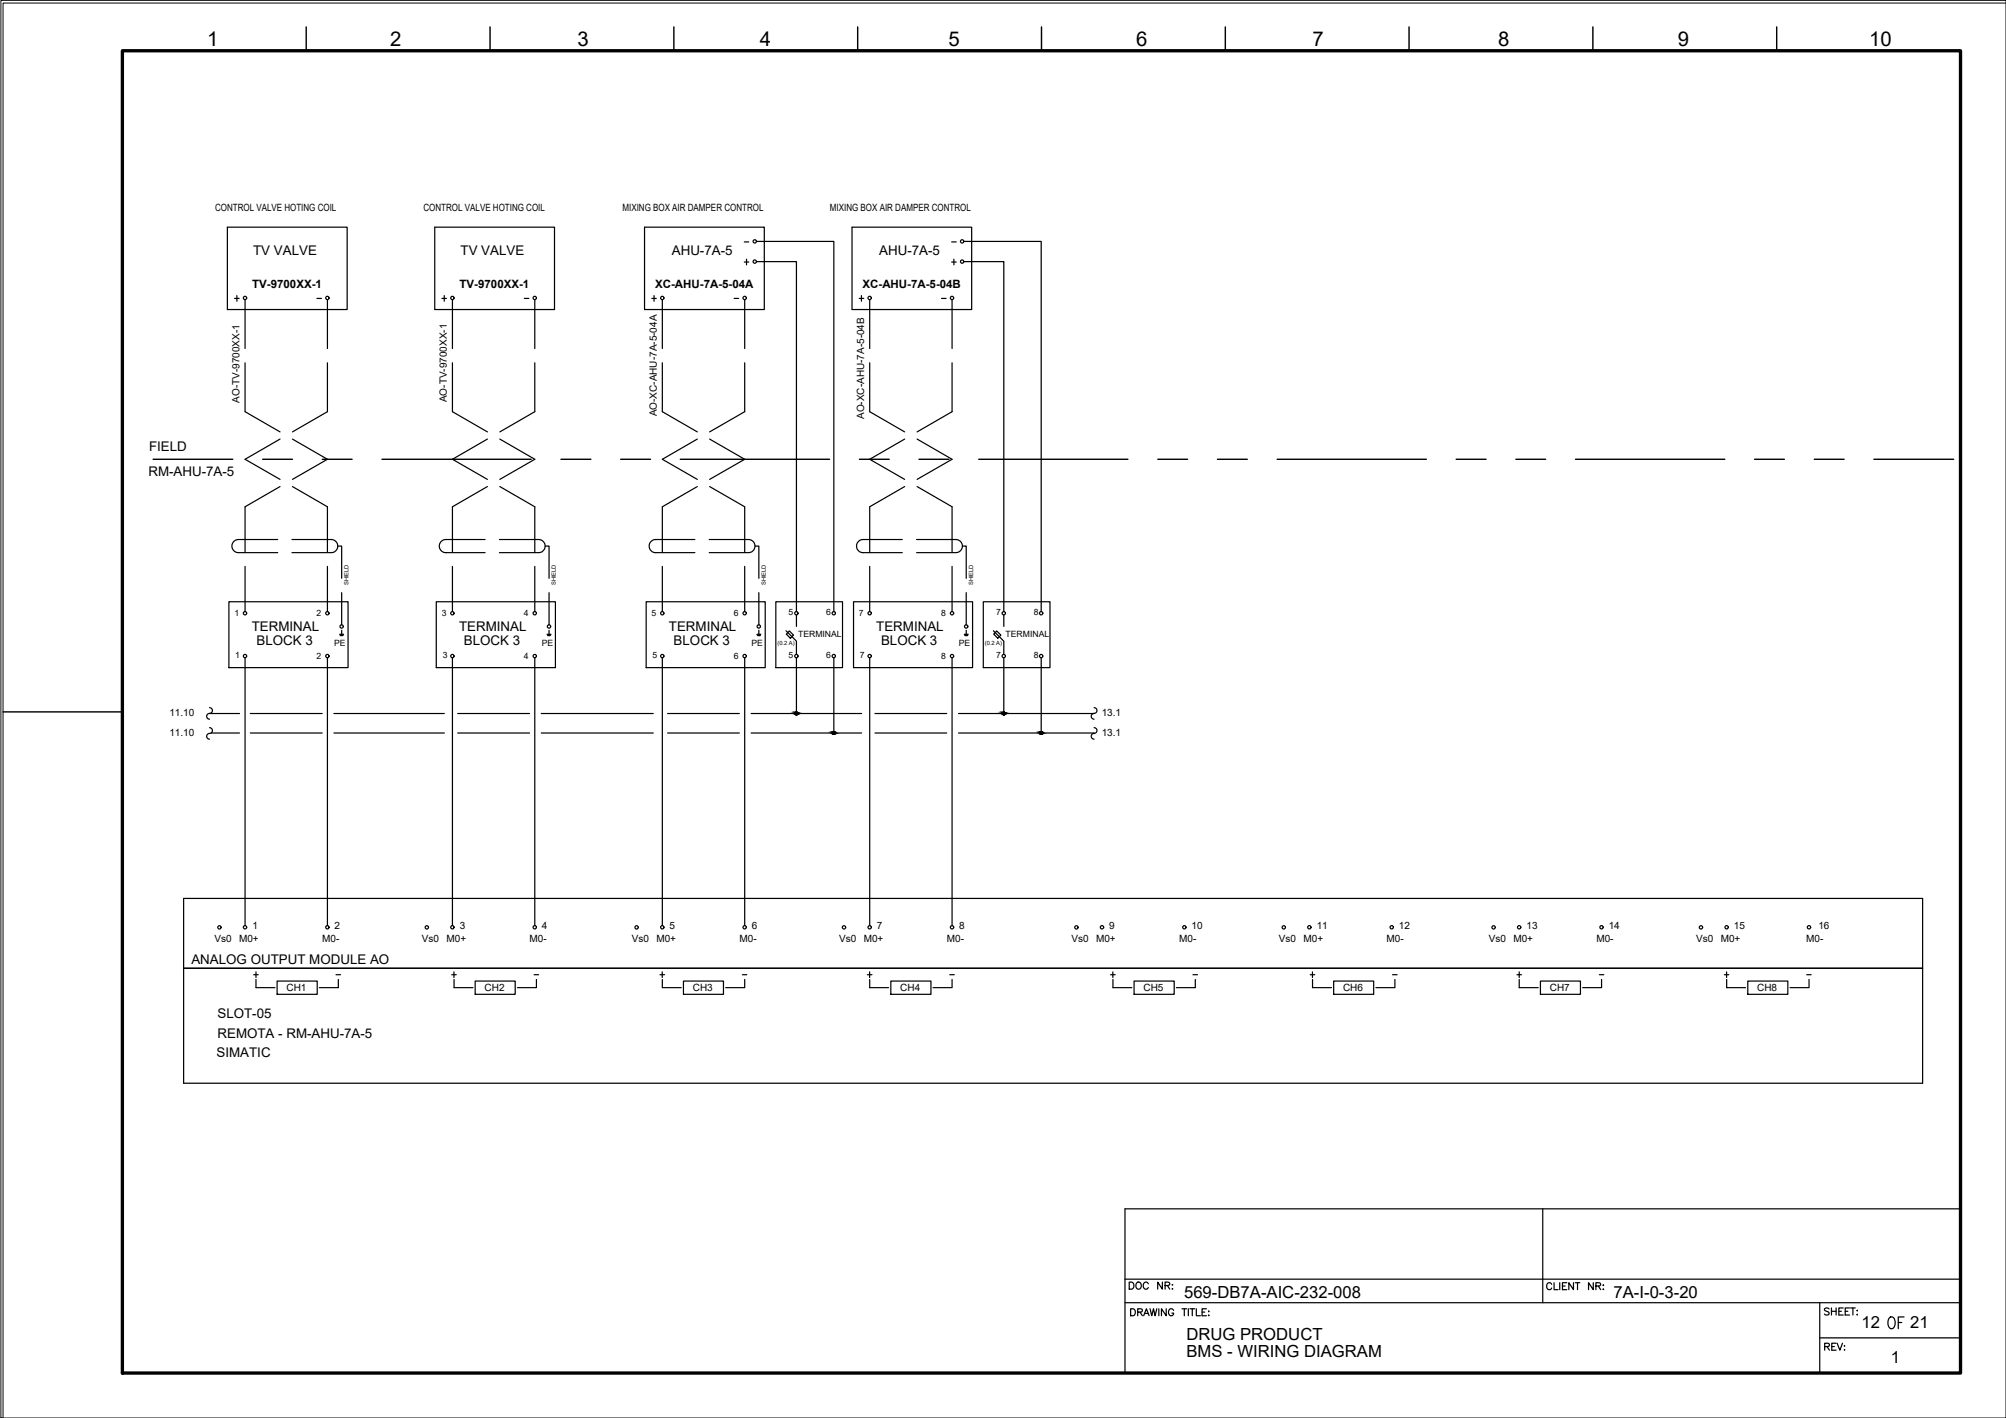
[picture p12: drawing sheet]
<svg xmlns="http://www.w3.org/2000/svg" width="420mm" height="297mm" viewBox="0 0 420 297" stroke-linecap="round" stroke-linejoin="round" font-family="sans-serif">
<!-- layer: G-TTLB-TTLB -->
<path d="M25.6 10.6h385v277h-385z" fill="none" stroke="#000" stroke-width=".7"/>
<!-- layer: G-TTLB-OTLN -->
<path d="M420.1 .6h-419.5v296.4" fill="none" stroke="#000" stroke-width=".21"/>
<!-- layer: G-TTLB-INDX -->
<path d="M64.1 5.6v5M102.6 5.6v5M141.1 5.6v5M179.6 5.6v5M218.1 5.6v5M256.6 5.6v5M295.1 5.6v5M333.6 5.6v5M372.1 5.6v5M.6 149.1h25" fill="none" stroke="#000" stroke-width=".3"/>
<!-- layer: LGSP IA4$0$LG_PLOT -->
<path d="M323.1 253.2v19.7M235.6 268h175M235.6 272.9h175M381.1 272.9v14.7M235.6 287.6h175M381.1 280.3h29.5" fill="none" stroke="#000" stroke-width=".25"/>
<!-- layer: LG_PLOT -->
<g fill="none" stroke="#000" stroke-width=".25">
<path d="M410.6 253.2h-175v34.4M236.8 274.2h.5a.78 .78 0 0 1 .5 .7 .78 .78 0 0 1-.5 .7h-.5zM238.3 274.9l.8-.1 .1-.5-.9-.1v1.4M238.8 274.9l.5 .7M239.5 275.6l.6-1.4 .6 1.4M239.8 275.1h.7M240.9 274.2l.3 1.4 .4-1.4 .3 1.4 .4-1.4M242.7 274.2v1.4M244.3 274.2v1.4l-1-1.4v1.4M245.8 274.5a.55 .55 0 0 0-.6-.3 .55 .55 0 0 0-.4 .5v.4a.53 .53 0 0 0 .5 .5 .53 .53 0 0 0 .5-.5h-.4M247.6 274.2h.9M248.1 274.2v1.4"/>
<path d="M248.9 274.2v1.4M249.2 274.2h1M249.7 274.2v1.4M250.6 274.2v1.4h.8M251.8 274.9h.5M252.7 274.2h-.9v1.4h.9M253.1 275.6h.1zM253.2 274.6v.2zM325 269a.54 .54 0 0 0-.6-.3 .54 .54 0 0 0-.4 .5v.4a.54 .54 0 0 0 .4 .6 .54 .54 0 0 0 .6-.4M325.5 268.7v1.5h.8M326.7 268.7v1.5M327.3 269.4h.5"/>
<path d="M328.2 268.7h-.9v1.5h.9M329.6 268.7v1.5l-1-1.5v1.5M329.9 268.7h1M330.4 268.7v1.5M333.7 268.7v1.5l-1-1.5v1.5M334.3 269.4l.8-.1 .2-.3-.4-.3h-.6v1.5M334.8 269.4l.5 .8M335.7 269.2h.2zM335.7 270.1h.2zM383.1 274.2a.54 .54 0 0 0-.5-.2 .54 .54 0 0 0-.5 .3l1 .7v.3l-.3 .2-.7-.2M383.6 274v1.5M383.6 274.7h1"/>
<path d="M384.6 274v1.5M385.1 274.7h.6M386.1 274h-1v1.5h1M386.5 274.7h.5M387.4 274h-.9v1.5h.9M387.6 274h1M388.1 274v1.5M389 274.5v.1zM389 275.3v.2zM382.2 282.1l.8-.1 .2-.3-.4-.3h-.6v1.4M382.7 282.1l.5 .7M383.7 282.1h.5"/>
<path d="M384.6 281.4h-.9v1.4h.9M384.8 281.4l.6 1.4 .5-1.4M386.3 281.9h.1zM386.3 282.8h.1z"/>
</g>
<!-- layer: I_LIMIT_LINE -->
<g fill="none" stroke="#000" stroke-width=".3">
<path d="M32.1 96.2h16.6M55 96.2h6.3M67.5 96.2h6.2M80 96.2h31.3M117.5 96.2h6.3M130 96.2h6.2M142.5 96.2h31.3M180 96.2h6.2M192.5 96.2h6.3M205 96.2h31.2M242.5 96.2h6.3M255 96.2h6.2"/>
<path d="M267.5 96.2h31.2M305 96.2h6.3M317.5 96.2h6.2M330 96.2h31.3M367.5 96.2h6.2M380 96.2h6.2M392.5 96.2h16.7"/>
</g>
<!-- layer: 0 -->
<g fill="none" stroke="#000" stroke-width=".25">
<path d="M158.4 54.8h8.4v73.3M158.4 50.6h16.2v77.5M201.9 54.8h8.3v73.3M201.9 50.6h16.2v77.5M166.8 137.8v11.7M174.6 137.8v15.8M210.2 137.8v11.7M218.1 137.8v15.8M43.9 149.5h6.3M44.2 153.6h6M52.4 149.5h15.1M52.4 153.6h15.1"/>
<path d="M69.9 149.5h23.2M69.9 153.6h23.2M95.9 149.5h15M95.9 153.6h15M113.4 149.5h23.4M113.4 153.6h23.4M139.8 149.5h15.1M139.8 153.6h15.1M157.3 149.5h23.2M157.3 153.6h23.2M183.3 149.5h15M183.3 153.6h15"/>
<path d="M200.8 149.5h28.4M200.8 153.6h28.4M402.7 188.2v38.7"/>
<circle cx="166.8" cy="149.5" r=".31"/>
<circle cx="174.6" cy="153.5" r=".31"/>
<circle cx="210.2" cy="149.5" r=".31"/>
<circle cx="218.1" cy="153.5" r=".31"/>
</g>
<!-- layer: I_DATA -->
<g fill="none" stroke="#000" stroke-width=".25">
<path d="M47.6 47.6h25.1v17.2h-25.1zM91.1 47.6h25v17.2h-25zM135 47.6h25.1v17.2h-25.1zM155.9 54.9h.9M156.4 54.3v1.2M178.5 47.6h25v17.2h-25zM199.3 54.9h1M199.8 54.3v1.2M49.1 62.5h1M49.6 61.9v1.2M180 62.5h.9M180.4 61.9v1.2"/>
<path d="M47.9 126.1h25v13.8h-25zM71.1 132.9h.9M71.2 133h.7M71.3 133.1h.5M71.6 132v.9M91.4 126.1h24.9v13.8h-24.9zM114.6 132.9h.8M114.7 133h.6M114.7 133.1h.6M115 132v.9M135.3 126.1h25v13.8h-25zM158.5 132.9h.9"/>
<path d="M158.6 133h.7M158.7 133.1h.5M158.9 132v.9M162.5 126.1h14v13.8h-14zM178.8 126.1h24.9v13.8h-24.9zM202 132.9h.8M202 133h.7M202.1 133.1h.5M202.4 132v.9M206 126.1h13.9v13.8h-13.9zM402.7 188.2h-364.2v38.7h364.2M38.5 202.8h364.2"/>
<path d="M53.6 206.9h4M58 205.5h8.4v2.8h-8.4zM70.9 205.2v1.7h-4M94.6 204.2h1M95.1 203.6v1.2M95.1 205.2v1.7h4M99.5 205.5h8.4v2.8h-8.4zM112.4 205.2v1.7h-4M138.7 206.9h4M143.2 205.5h8.3v2.8h-8.3zM156 205.2v1.7h-4M182.2 206.9h3.9"/>
<path d="M186.6 205.5h8.4v2.8h-8.4zM199.4 205.2v1.7h-4M233.1 206.9h4M237.5 205.5h8.4v2.8h-8.4zM250.4 205.2v1.7h-4M274.9 206.9h4M279.3 205.5h8.4v2.8h-8.4zM292.2 205.2v1.7h-4M318.2 206.9h4M322.6 205.5h8.4v2.8h-8.4zM335.4 205.2v1.7h-3.9M361.7 206.9h3.9"/>
<path d="M366.1 205.5h8.4v2.8h-8.4zM378.9 205.2v1.7h-4"/>
<circle cx="158.1" cy="54.8" r=".35"/>
<circle cx="201.5" cy="54.8" r=".35"/>
<circle cx="51.3" cy="62.4" r=".35"/>
<circle cx="182.1" cy="62.4" r=".35"/>
<circle cx="51.3" cy="128.5" r=".35"/>
<circle cx="51.3" cy="137.4" r=".35"/>
<circle cx="68.6" cy="137.4" r=".35"/>
<circle cx="68.6" cy="128.5" r=".35"/>
<circle cx="71.6" cy="131.2" r=".35"/>
<circle cx="94.8" cy="128.5" r=".35"/>
<circle cx="94.8" cy="137.4" r=".35"/>
<circle cx="112" cy="128.5" r=".35"/>
<circle cx="112" cy="137.4" r=".35"/>
<circle cx="115" cy="131.2" r=".35"/>
<circle cx="138.7" cy="137.4" r=".35"/>
<circle cx="138.7" cy="128.5" r=".35"/>
<circle cx="156" cy="128.5" r=".35"/>
<circle cx="156" cy="137.4" r=".35"/>
<circle cx="158.9" cy="131.2" r=".35"/>
<circle cx="166.8" cy="128.5" r=".35"/>
<circle cx="166.8" cy="137.4" r=".35"/>
<circle cx="174.6" cy="128.5" r=".35"/>
<circle cx="174.6" cy="137.4" r=".35"/>
<circle cx="182.1" cy="128.5" r=".35"/>
<circle cx="182.1" cy="137.4" r=".35"/>
<circle cx="199.4" cy="137.4" r=".35"/>
<circle cx="199.4" cy="128.5" r=".35"/>
<circle cx="202.4" cy="131.2" r=".35"/>
<circle cx="210.2" cy="128.5" r=".35"/>
<circle cx="210.2" cy="137.4" r=".35"/>
<circle cx="218.1" cy="137.4" r=".35"/>
<circle cx="218.1" cy="128.5" r=".35"/>
<circle cx="46" cy="194.3" r=".35"/>
<circle cx="51.3" cy="194.2" r=".35"/>
<circle cx="68.6" cy="194.2" r=".35"/>
<circle cx="89.4" cy="194.3" r=".35"/>
<circle cx="94.8" cy="194.2" r=".35"/>
<circle cx="112" cy="194.2" r=".35"/>
<circle cx="133.3" cy="194.3" r=".35"/>
<circle cx="138.7" cy="194.2" r=".35"/>
<circle cx="156" cy="194.2" r=".35"/>
<circle cx="176.8" cy="194.3" r=".35"/>
<circle cx="182.1" cy="194.2" r=".35"/>
<circle cx="199.4" cy="194.2" r=".35"/>
<circle cx="225.5" cy="194.3" r=".35"/>
<circle cx="230.8" cy="194.2" r=".35"/>
<circle cx="248.1" cy="194.2" r=".35"/>
<circle cx="268.9" cy="194.3" r=".35"/>
<circle cx="274.2" cy="194.2" r=".35"/>
<circle cx="291.5" cy="194.2" r=".35"/>
<circle cx="312.8" cy="194.3" r=".35"/>
<circle cx="318.2" cy="194.2" r=".35"/>
<circle cx="335.4" cy="194.2" r=".35"/>
<circle cx="356.3" cy="194.3" r=".35"/>
<circle cx="361.6" cy="194.2" r=".35"/>
<circle cx="378.9" cy="194.2" r=".35"/>
</g>
<!-- layer: I_TABS -->
<g fill="none" stroke="#000" stroke-width=".25">
<path d="M51.3 62.8v10.2M51.3 76v10.2l7.4 4.3M68.6 62.8v10.2M68.6 76v10.2l-7.3 4.3M94.8 62.8v10.2M94.8 76v10.2l7.3 4.3M112 62.8v10.2M112 76v10.2l-7.3 4.3M138.7 62.8v10.2M138.7 76v10.2l7.4 4.3M156 62.8v10.2M156 76v10.2l-7.4 4.3"/>
<path d="M182.2 62.8v10.2M182.2 76v10.2l7.3 4.3M199.4 62.8v10.2M199.4 76v10.2l-7.3 4.3M58.7 92l-7.4 4.2 7.4 4.2M61.3 92l7.3 4.2-7.3 4.2M102.1 92l-7.3 4.2 7.3 4.2M104.7 92l7.3 4.2-7.3 4.2M146.1 92l-7.4 4.2 7.4 4.2M148.6 92l7.4 4.2-7.4 4.2M189.5 92l-7.3 4.2 7.3 4.2M192.1 92l7.3 4.2-7.3 4.2"/>
<path d="M51.3 118.6v9.5M58.2 113h-8.2a1.38 1.38 0 0 0-1.4 1.4 1.38 1.38 0 0 0 1.4 1.4h8.2M58.7 101.9l-7.4 4.3v9.4M61.2 113h8.2a1.38 1.38 0 0 1 1.3 1.4 1.38 1.38 0 0 1-1.3 1.4h-8.2M61.3 101.9l7.3 4.3v9.4M68.6 118.6v9.5M70.7 114.4h.9v6.7M94.8 118.6v9.5M101.6 113h-8.2a1.38 1.38 0 0 0-1.4 1.4 1.38 1.38 0 0 0 1.4 1.4h8.2M102.1 101.9l-7.3 4.3v9.4M104.6 113h8.2a1.38 1.38 0 0 1 1.4 1.4 1.38 1.38 0 0 1-1.4 1.4h-8.2M104.7 101.9l7.3 4.3v9.4"/>
<path d="M112 118.6v9.5M114.2 114.4h.8v6.7M138.7 118.6v9.5M145.5 113h-8.2a1.38 1.38 0 0 0-1.3 1.4 1.38 1.38 0 0 0 1.3 1.4h8.2M146.1 101.9l-7.4 4.3v9.4M148.5 113h8.3a1.38 1.38 0 0 1 1.3 1.4 1.38 1.38 0 0 1-1.3 1.4h-8.3M148.6 101.9l7.4 4.3v9.4M156 118.6v9.5M158.1 114.4h.8v6.7M182.2 118.6v9.5M189 113h-8.2a1.38 1.38 0 0 0-1.4 1.4 1.38 1.38 0 0 0 1.4 1.4h8.2M189.5 101.9l-7.3 4.3v9.4"/>
<path d="M192 113h8.2a1.38 1.38 0 0 1 1.4 1.4 1.38 1.38 0 0 1-1.4 1.4h-8.2M192.1 101.9l7.3 4.3v9.4M199.4 118.6v9.5M201.6 114.4h.8v6.7M51.3 137.8v56.1M68.6 137.8v56.1M71.6 124.1v6.8M94.8 137.8v56.1M112 137.8v56.1M115 124.1v6.8M138.7 137.8v56.1M156 137.8v56.1"/>
<path d="M158.9 124.1v6.8M182.2 137.8v56.1M199.4 137.8v56.1M202.4 124.1v6.8M43.9 148.2a.64 .64 0 0 1 .6 .8 .64 .64 0 0 1-.8 .5 .6 .6 0 0 0-.4 .7 .6 .6 0 0 0 .6 .5M43.9 152.4a.64 .64 0 0 1 .6 .8 .64 .64 0 0 1-.8 .5 .6 .6 0 0 0-.4 .7 .6 .6 0 0 0 .6 .4M229.2 148.2a.64 .64 0 0 1 .6 .8 .64 .64 0 0 1-.9 .5 .6 .6 0 0 0-.3 .7 .6 .6 0 0 0 .6 .5M229.2 152.4a.64 .64 0 0 1 .6 .8 .64 .64 0 0 1-.9 .5 .6 .6 0 0 0-.3 .7 .6 .6 0 0 0 .6 .4"/>
</g>
<!-- layer: EI-CTRL -->
<path d="M164.6 132.1l2.2 2.2v2.8M165.3 132.2l.9 .8-.7 .7-.8-.9zM166.8 128.8v2.4M208.1 132.1l2.1 2.2v2.8M208.8 132.2l.8 .8-.6 .7-.9-.9zM210.2 128.8v2.4" fill="none" stroke="#000" stroke-width=".25"/>
<!-- layer: 0 -->
<g fill="#000" stroke="#000" stroke-width=".21">
<path d="M166.7 149.2h.1zM174.5 153.3h.1zM210.1 149.2h.1zM218 153.3h.1z"/>
<path d="M166.7 149.2h.1zM166.7 149.2h.1z"/>
<path d="M166.7 149.2h.1zM166.7 149.2h.1z"/>
<path d="M166.6 149.2l.2 .1zM166.6 149.2l.2 .1z"/>
<path d="M166.6 149.3h.2zM166.6 149.3h.2z"/>
<path d="M166.6 149.3l.2 .1zM166.6 149.3l.2 .1z"/>
<path d="M166.5 149.4h.3zM166.5 149.4h.3z"/>
<path d="M166.5 149.4l.3 .1zM166.5 149.4l.3 .1z"/>
<path d="M166.7 149.7h.2zM166.7 149.7l.1 .1z"/>
<path d="M166.8 149.2h.1zM166.8 149.2h.1z"/>
<path d="M166.8 149.2h.2zM166.8 149.2h.2z"/>
<path d="M166.7 149.7h.2zM166.7 149.7h.2z"/>
<path d="M166.8 149.2h.2zM166.8 149.2h.2z"/>
<path d="M166.8 149.2l.2 .1zM166.8 149.2l.2 .1z"/>
<path d="M166.6 149.7h.4zM166.6 149.7h.3z"/>
<path d="M166.8 149.3h.3zM166.8 149.3h.3z"/>
<path d="M166.6 149.7h.4zM166.6 149.7h.4z"/>
<path d="M166.8 149.3l.3 .1zM166.8 149.3l.3 .1z"/>
<path d="M166.6 149.6h.5zM166.6 149.6l.4 .1z"/>
<path d="M166.8 149.4h.3zM166.8 149.4h.3z"/>
<path d="M166.5 149.6h.6zM166.5 149.6h.6z"/>
<path d="M166.8 149.4l.3 .1zM166.8 149.4l.3 .1z"/>
<path d="M166.5 149.5h.6zM166.5 149.5h.6z"/>
<path d="M166.5 149.5h.6zM166.5 149.5l.6 .1z"/>
<path d="M174.5 153.3h.1zM174.5 153.3h.1z"/>
<path d="M174.5 153.3h.1zM174.5 153.3h.1z"/>
<path d="M174.5 153.3l.1 .1zM174.4 153.4h.2z"/>
<path d="M174.4 153.4h.2zM174.4 153.4h.2z"/>
<path d="M174.4 153.4h.2zM174.4 153.4h.2z"/>
<path d="M174.4 153.4l.2 .1zM174.4 153.4l.2 .1z"/>
<path d="M174.3 153.5l.3 .1zM174.3 153.5l.3 .1z"/>
<path d="M174.6 153.8h.1zM174.6 153.8h.1z"/>
<path d="M174.6 153.3h.2zM174.6 153.3h.2z"/>
<path d="M174.6 153.3h.2zM174.6 153.3h.2z"/>
<path d="M174.5 153.8h.3zM174.5 153.8h.2z"/>
<path d="M174.6 153.3h.2zM174.6 153.3h.2z"/>
<path d="M174.5 153.8h.3zM174.5 153.8h.3z"/>
<path d="M174.6 153.3l.3 .1zM174.6 153.3l.3 .1z"/>
<path d="M174.4 153.7h.5zM174.4 153.7l.4 .1z"/>
<path d="M174.6 153.4h.3zM174.6 153.4h.3z"/>
<path d="M174.6 153.4h.3zM174.6 153.4h.3z"/>
<path d="M174.4 153.7h.5zM174.4 153.7h.5z"/>
<path d="M174.6 153.4l.3 .1zM174.6 153.4l.3 .1z"/>
<path d="M174.4 153.7h.5zM174.4 153.7h.5z"/>
<path d="M174.6 153.5l.3 .1zM174.6 153.5l.3 .1z"/>
<path d="M174.3 153.6h.6zM174.3 153.6h.6z"/>
<path d="M174.3 153.6h.6zM174.3 153.6l.6 .1z"/>
<path d="M210.1 149.2h.1zM210.1 149.2h.1z"/>
<path d="M210.1 149.2h.1zM210.1 149.2h.1z"/>
<path d="M210.1 149.2l.1 .1zM210.1 149.2l.1 .1z"/>
<path d="M210 149.3h.2zM210 149.3h.2z"/>
<path d="M210 149.3l.2 .1zM210 149.3l.2 .1z"/>
<path d="M210 149.4h.2zM210 149.4h.2z"/>
<path d="M210 149.4l.2 .1zM210 149.4l.2 .1z"/>
<path d="M210.2 149.7h.1zM210.2 149.7l.1 .1z"/>
<path d="M210.2 149.2h.2zM210.2 149.2h.2z"/>
<path d="M210.2 149.2h.2zM210.2 149.2h.2z"/>
<path d="M210.2 149.2h.2zM210.2 149.2h.2z"/>
<path d="M210.1 149.7h.3zM210.1 149.7h.2z"/>
<path d="M210.2 149.2l.3 .1zM210.2 149.2l.3 .1z"/>
<path d="M210.1 149.7h.3zM210.1 149.7h.3z"/>
<path d="M210.2 149.3h.3zM210.2 149.3h.3z"/>
<path d="M210 149.7h.5zM210 149.7h.4z"/>
<path d="M210.2 149.3l.3 .1zM210.2 149.3l.3 .1z"/>
<path d="M210 149.6h.5zM210 149.6l.5 .1z"/>
<path d="M210.2 149.4h.3zM210.2 149.4h.3z"/>
<path d="M210 149.6h.5zM210 149.6h.5z"/>
<path d="M210.2 149.4l.3 .1zM210.2 149.4l.3 .1z"/>
<path d="M210 149.5h.5zM210 149.5h.5z"/>
<path d="M210 149.5h.5zM210 149.5l.5 .1z"/>
<path d="M218 153.3h.1zM218 153.3h.1z"/>
<path d="M217.9 153.3h.2zM217.9 153.3h.2z"/>
<path d="M217.9 153.3l.2 .1zM217.9 153.3l.2 .1z"/>
<path d="M217.8 153.4h.3zM217.8 153.4h.3z"/>
<path d="M217.8 153.4h.3zM217.8 153.4h.3z"/>
<path d="M217.8 153.4l.3 .1zM217.8 153.4l.3 .1z"/>
<path d="M217.8 153.5l.3 .1zM217.8 153.5l.3 .1z"/>
<path d="M218 153.8h.2zM218 153.8h.1z"/>
<path d="M218.1 153.3h.1zM218.1 153.3h.1z"/>
<path d="M218.1 153.3h.1zM218.1 153.3h.1z"/>
<path d="M218 153.8h.2zM218 153.8h.2z"/>
<path d="M218.1 153.3h.2zM218.1 153.3h.2z"/>
<path d="M217.9 153.8h.3zM217.9 153.8h.3z"/>
<path d="M218.1 153.3l.2 .1zM218.1 153.3l.2 .1z"/>
<path d="M217.9 153.7h.4zM217.9 153.7l.3 .1z"/>
<path d="M218.1 153.4h.2zM218.1 153.4h.2z"/>
<path d="M218.1 153.4h.3zM218.1 153.4h.3z"/>
<path d="M217.8 153.7h.5zM217.8 153.7h.5z"/>
<path d="M218.1 153.4l.3 .1zM218.1 153.4l.3 .1z"/>
<path d="M217.8 153.7h.6zM217.8 153.7h.5z"/>
<path d="M218.1 153.5l.3 .1zM218.1 153.5l.3 .1z"/>
<path d="M217.8 153.6h.6zM217.8 153.6h.6z"/>
<path d="M217.8 153.6h.6zM217.8 153.6l.6 .1z"/>
</g>
<path d="M.2 .1h420v296.9h-420z" fill="none" stroke="#000" stroke-width=".21"/>
<text font-size="5.7" x="394.4" y="279.4">OF</text>
<text font-size="4.4" x="235.7" y="271.3">DOC NR:</text>
<g font-size="4.3">
<text x="43.4" y="9.6">1</text>
<text x="81.7" y="9.6">2</text>
<text x="120.9" y="9.6">3</text>
<text x="159.2" y="9.6">4</text>
<text x="198.6" y="9.6">5</text>
<text x="238" y="9.6">6</text>
<text x="274.9" y="9.6">7</text>
<text x="313.8" y="9.6">8</text>
<text x="351.4" y="9.6">9</text>
<text x="391.5" y="9.6">10</text>
</g>
<g font-size="4">
<text x="91.7" y="64.2">+</text>
<text x="135.5" y="64.2">+</text>
<text x="52.2" y="206">+</text>
<text x="137.2" y="206">+</text>
<text x="180.6" y="206">+</text>
<text x="231.8" y="206">+</text>
<text x="273.4" y="206">+</text>
<text x="316.8" y="206">+</text>
<text x="360.2" y="206">+</text>
</g>
<g font-size="3.5">
<text x="248" y="271.9">569-DB7A-AIC-232-008</text>
<text x="338" y="272">7A-I-0-3-20</text>
<text x="248.5" y="280.7">DRUG PRODUCT</text>
<text x="389.9" y="278.2">12</text>
<text x="400.1" y="278.2">21</text>
<text x="248.5" y="284.3">BMS - WIRING DIAGRAM</text>
<text x="396.1" y="285.6">1</text>
</g>
<g font-size="2.8">
<text x="53" y="53.4">TV VALVE</text>
<text x="96.5" y="53.4">TV VALVE</text>
<text x="140.7" y="53.4">AHU-7A-5</text>
<text x="184.1" y="53.4">AHU-7A-5</text>
<text x="31.2" y="94.5">FIELD</text>
<text x="31.1" y="99.6">RM-AHU-7A-5</text>
<text x="52.7" y="132.2">TERMINAL</text>
<text x="53.7" y="135.1">BLOCK 3</text>
<text x="96.2" y="132.2">TERMINAL</text>
<text x="97.2" y="135.1">BLOCK 3</text>
<text x="140.1" y="132.2">TERMINAL</text>
<text x="141.1" y="135.1">BLOCK 3</text>
<text x="183.5" y="132.2">TERMINAL</text>
<text x="184.5" y="135.1">BLOCK 3</text>
<text x="40.1" y="201.9">ANALOG OUTPUT MODULE AO</text>
<text x="45.6" y="213.3">SLOT-05</text>
<text x="45.4" y="221.3">SIMATIC</text>
<text x="45.6" y="217.5">REMOTA - RM-AHU-7A-5</text>
</g>
<g font-size="2.6">
<text x="154.9" y="51.9">-</text>
<text x="198.6" y="51.9">-</text>
<text x="65.6" y="63.9">-</text>
<text x="109" y="63.9">-</text>
<text x="152.8" y="63.9">-</text>
<text x="196.5" y="63.9">-</text>
<text x="69.5" y="205.3">-</text>
<text x="111.1" y="205.3">-</text>
<text x="154.5" y="205.3">-</text>
<text x="197.9" y="205.3">-</text>
<text x="249.1" y="205.3">-</text>
<text x="290.7" y="205.3">-</text>
<text x="334.1" y="205.3">-</text>
<text x="377.5" y="205.3">-</text>
</g>
<g font-size="2.4">
<text x="52.8" y="60.3">TV-9700XX-1</text>
<text x="96.3" y="60.3">TV-9700XX-1</text>
<text x="137.2" y="60.3">XC-AHU-7A-5-04A</text>
<text x="180.7" y="60.3">XC-AHU-7A-5-04B</text>
</g>
<g font-size="2.1">
<text x="45" y="44.2">CONTROL VALVE HOTING COIL</text>
<text x="88.7" y="44.2">CONTROL VALVE HOTING COIL</text>
<text x="130.4" y="44.2">MIXING BOX AIR DAMPER CONTROL</text>
<text x="173.8" y="44.2">MIXING BOX AIR DAMPER CONTROL</text>
<text x="50.2" y="84.4" transform="rotate(-90 50.2 84.4)">AO-TV-9700XX-1</text>
<text x="93.6" y="84.3" transform="rotate(-90 93.6 84.3)">AO-TV-9700XX-1</text>
<text x="137.5" y="87.2" transform="rotate(-90 137.5 87.2)">AO-XC-AHU-7A-5-04A</text>
<text x="181" y="87.8" transform="rotate(-90 181 87.8)">AO-XC-AHU-7A-5-04B</text>
<text x="35.5" y="150">11.10</text>
<text x="230.8" y="150">13.1</text>
<text x="35.5" y="154.2">11.10</text>
<text x="230.8" y="154.2">13.1</text>
<text x="44.9" y="197.3">Vs0</text>
<text x="50.1" y="197.3">M0+</text>
<text x="52.9" y="194.7">1</text>
<text x="67.5" y="197.3">M0-</text>
<text x="70.1" y="194.7">2</text>
<text x="88.4" y="197.3">Vs0</text>
<text x="93.5" y="197.3">M0+</text>
<text x="96.3" y="194.7">3</text>
<text x="110.9" y="197.3">M0-</text>
<text x="113.5" y="194.7">4</text>
<text x="132.3" y="197.3">Vs0</text>
<text x="137.5" y="197.3">M0+</text>
<text x="140.2" y="194.7">5</text>
<text x="154.9" y="197.3">M0-</text>
<text x="157.5" y="194.7">6</text>
<text x="175.7" y="197.3">Vs0</text>
<text x="180.9" y="197.3">M0+</text>
<text x="183.7" y="194.7">7</text>
<text x="198.3" y="197.3">M0-</text>
<text x="200.9" y="194.7">8</text>
<text x="224.4" y="197.3">Vs0</text>
<text x="229.6" y="197.3">M0+</text>
<text x="232.3" y="194.7">9</text>
<text x="247" y="197.3">M0-</text>
<text x="249.6" y="194.7">10</text>
<text x="267.9" y="197.3">Vs0</text>
<text x="273" y="197.3">M0+</text>
<text x="275.8" y="194.7">11</text>
<text x="290.4" y="197.3">M0-</text>
<text x="293" y="194.7">12</text>
<text x="311.8" y="197.3">Vs0</text>
<text x="317" y="197.3">M0+</text>
<text x="319.7" y="194.7">13</text>
<text x="334.4" y="197.3">M0-</text>
<text x="337" y="194.7">14</text>
<text x="355.2" y="197.3">Vs0</text>
<text x="360.4" y="197.3">M0+</text>
<text x="363.2" y="194.7">15</text>
<text x="378.3" y="197.3">M0-</text>
<text x="380.9" y="194.7">16</text>
<text x="60" y="207.7">CH1</text>
<text x="101.5" y="207.7">CH2</text>
<text x="145.1" y="207.7">CH3</text>
<text x="188.6" y="207.7">CH4</text>
<text x="239.5" y="207.7">CH5</text>
<text x="281.3" y="207.7">CH6</text>
<text x="324.6" y="207.7">CH7</text>
<text x="368" y="207.7">CH8</text>
</g>
<g font-size="1.8">
<text x="49.1" y="129">1</text>
<text x="66.3" y="129">2</text>
<text x="92.5" y="129">3</text>
<text x="109.7" y="129">4</text>
<text x="136.5" y="129">5</text>
<text x="153.7" y="129">6</text>
<text x="165.2" y="128.8">5</text>
<text x="173.1" y="128.8">6</text>
<text x="179.9" y="129">7</text>
<text x="197.1" y="129">8</text>
<text x="208.6" y="128.8">7</text>
<text x="216.5" y="128.8">8</text>
<text x="49.3" y="137.9">1</text>
<text x="66.3" y="138">2</text>
<text x="70" y="135.2">PE</text>
<text x="92.7" y="137.9">3</text>
<text x="109.7" y="138">4</text>
<text x="113.5" y="135.2">PE</text>
<text x="136.7" y="137.9">5</text>
<text x="153.7" y="138">6</text>
<text x="157.4" y="135.2">PE</text>
<text x="165.2" y="137.7">5</text>
<text x="167.2" y="133.4">TERMINAL</text>
<text x="173.1" y="137.7">6</text>
<text x="180.1" y="137.9">7</text>
<text x="197.1" y="138">8</text>
<text x="200.8" y="135.2">PE</text>
<text x="208.6" y="137.7">7</text>
<text x="210.6" y="133.4">TERMINAL</text>
<text x="216.5" y="137.7">8</text>
</g>
<g font-size="1.2">
<text x="73" y="122.6" transform="rotate(-90 73 122.6)">SHIELD</text>
<text x="116.4" y="122.6" transform="rotate(-90 116.4 122.6)">SHIELD</text>
<text x="160.4" y="122.6" transform="rotate(-90 160.4 122.6)">SHIELD</text>
<text x="203.8" y="122.6" transform="rotate(-90 203.8 122.6)">SHIELD</text>
<text x="162.8" y="135.2">(0.2 A)</text>
<text x="206.3" y="135.2">(0.2 A)</text>
</g>
</svg>
